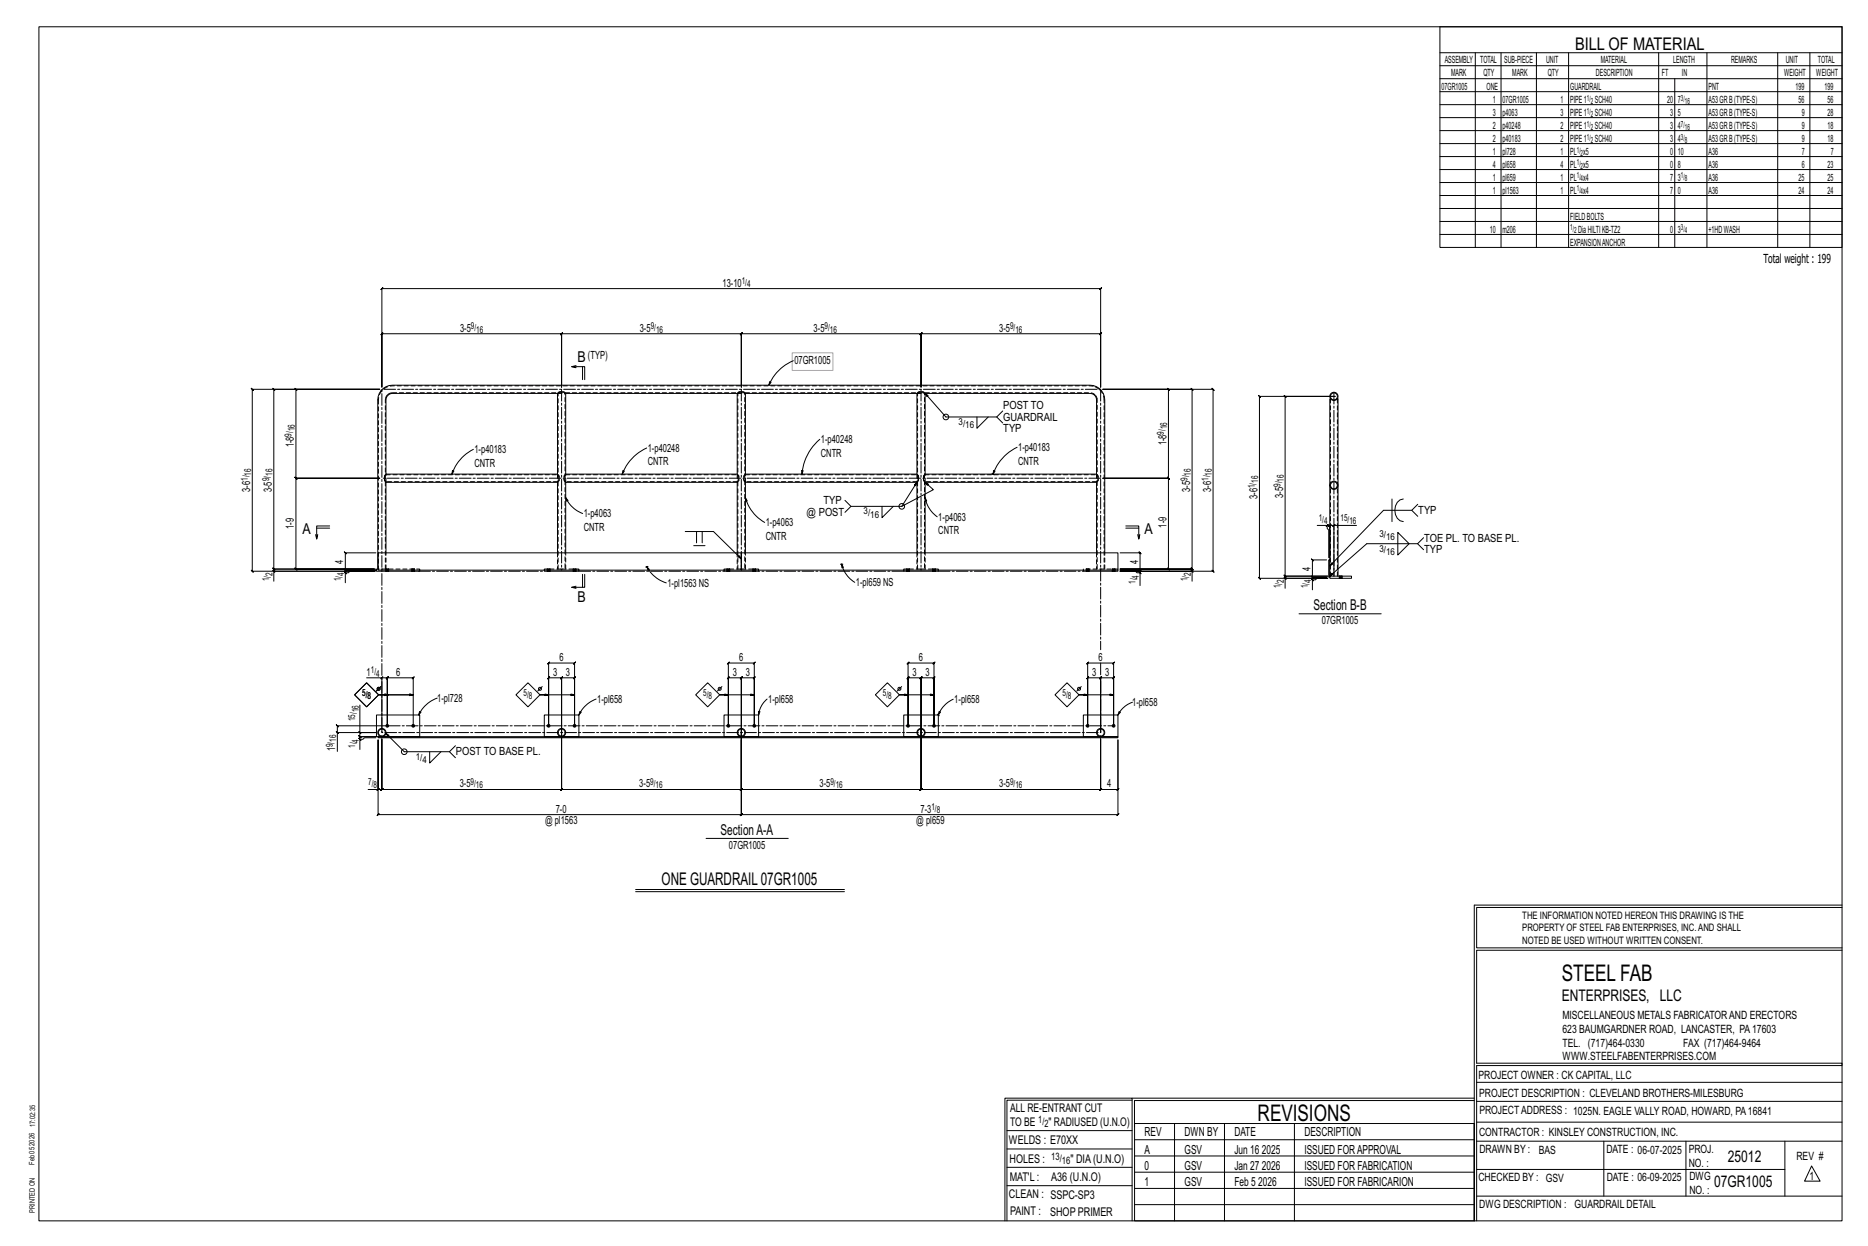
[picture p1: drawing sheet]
<svg xmlns="http://www.w3.org/2000/svg" width="914mm" height="610mm" viewBox="0 0 914 610" stroke-linecap="round" stroke-linejoin="round" font-family="sans-serif">
<g fill="none" stroke="#000" stroke-width=".49">
<path d="M19 13h883v584h-883zM705 13h197v108h-197zM705 26h197M705 32h197M705 39h197M722 26v95M735 26v95M752 26v95M768 26v95M812 26v95M820 39v82M836 26v95"/>
<path d="M870 26v95M886 26v95M705 45h197M705 51h197M705 58h197M705 64h197M705 70h197M705 77h197M705 83h197M705 89h197M705 96h197M705 102h197"/>
<path d="M705 108h197M705 115h197M187 141l-1 1 1-1h352l-1 1 1-1v48v-26l-1 1 1-1h-88l-1 1 1-1v26v-26l-1 1 1-1h-88l-1 1 1-1v26v-26l-1 1 1-1h-88l-1 1 1-1v26v-26l-1 1 1-1h-88l-1 1 1-1v26zM282 180l-2-1h6v7M282 179h-2M285 179v7M388 176a22 22 0 0 0-12 12M186 190h-52l1 1-1-1v88l1 1-1-1h49h-38v1l-1-1h1v-44l-1-1 1 1h41h-41l-1-1 1 1v-44v1l-1-1h1h41h-63l1 1-1-1v89l1 1-1-1h60h-12v1h-2v5M273 192l-82 1-1 1-1 2v36M277 192h84M365 192h-1h-2h-1v40M365 192v40"/>
<path d="M365 192h84v40M377 187l-1 1zM453 192h-1h-2h-1M453 192v40M453 192l82 1 1 1 1 2v36M453 192l10 12h25l3-3M540 190h54h-1l1 1v-1v89h-1l1 1v-1h-46h36v5M540 190h44h-1l1 1v-1v88h-1l1 1v-1h-36h36h-1l1 1v-1v1M540 190h32h-1l1 1v-1v44l-1-1 1 1h-32h32l-1-1 1 1v44h-1l1 1v-1h-24M651 195v79h-1v8h1v-8M655 195v87M232 220a21 21 0 0 0-11 12"/>
<path d="M317 219a23 23 0 0 0-12 13M401 215a25 25 0 0 0-8 17M478 204v6l6-6M488 204l3 3M498 219a23 23 0 0 0-12 13M189 236v34M189 232h84l1 1v2l-1 1h-84M189 232l-1 1v2l1 1M221 230h1l-1 2zM273 232v-40h1h2h1v40M273 236v34M277 232h84l1 1v2l-1 1"/>
<path d="M277 232l-1 1v2l1 1M305 230h1l-1 2zM361 236h-84v34M361 236v34M365 236h84M365 232h84l1 1v2l-1 1M365 232l-1 1v2l1 1M365 236v34M392 230h1v2zM449 236l-8 12M449 236v34M453 236h84"/>
<path d="M453 232h84l1 1v2l-1 1M453 232l-1 1v2l1 1M453 236l4 4-16 8M453 236v34M486 232h.1M486 232h1M486 230h1l-1 2zM537 236v34M155 258h6M161 257h-6v7l1-2M277 243l1 2h-1zM277 243a15 15 0 0 0 8 8"/>
<path d="M365 243l1 2h-1zM365 243a20 20 0 0 0 9 13M414 245l3 3h24M417 248l-3 3M432 248v5l5-5M453 243l1 2h-1zM453 243a14 14 0 0 0 6 10M551 257h6v7l1-2M551 258h6M645 257h5v2v14M650 257h1l-1 1 1-1v16v-16l-1 1 1-1h2M650 257l-1 1z"/>
<path d="M653 257l-1 1zM664 257h-11v25M681 244v11M687 244a6 6 0 0 0-4 6 6 6 0 0 0 4 5M691 250l3 3M694 247l-3 3h-14l-26 27M134 279l1 1zM154 262l1 2M169 280l1 1zM184 279h-50v5M184 278h-50l1 1-1-1v1M184 270h-15l1 1-1-1v9v-1l1 1h-1h15h-15v-1l1 1h-1v1"/>
<path d="M185 270h178v9h-178zM189 278h.1M189 279h.1M190 278h.1M190 279h.1M202 278h.1M202 279h.1M203 278h.1M203 279h.1M266 279h17M268 278h.1M268 279h.1"/>
<path d="M269 278h.1M269 279h.1M281 278h.1M281 279h.1M282 278h.1M282 279h.1M317 277l1 2h-1zM317 277a16 16 0 0 0 9 8M317 277h-1M317 277h.1M335 260h14l14 13M340 267h5"/>
<path d="M341 260v6M344 260v6M354 279h17M356 278h.1M356 279h.1M357 278h.1M357 279h.1M363 270h184v9h-184zM369 278h.1M369 279h.1M370 278h.1M370 279h.1"/>
<path d="M411 276h1M412 276l1 2h-1zM412 276a14 14 0 0 0 6 9M412 276h1M442 279h17M444 278h.1M444 279h.1M445 278h.1M445 279h.1M457 278h.1M457 279h.1M458 278h.1"/>
<path d="M458 279h.1M530 279h17M532 278h.1M532 279h.1M533 278h.1M533 279h.1M541 270v-74a7 7 0 0 0-7-8h-342a7 7 0 0 0-7 8v82h-1v1h21M544 278h.1M544 279h.1M546 278h.1M546 279h.1M548 279h8l1 1h1v6"/>
<path d="M548 270h10l1 1-1-1v9v-1l1 1h-1h-10h10v-1l1 1h-1v1M557 262v2M558 280l1 1zM583 279l1 1zM649 274h-7v-1l1 1h-1v8l1 1-1-1h7h-7l1 1-1-1v2M684 260l6 6-6 6zM694 266l3 3M697 263l-3 3h-25l-18 16M282 287h-2M285 281v6M286 281v6h-6l2 1M629 282l1 1z"/>
<path d="M629 288v-5h21h-5l-1 1h-2v5M629 283v-1h1l-1-1v1h21h-21h1l-1-1v1v-88h1l-1-1v1h25h-37l-1-1 1 1v89l-1-1 1 1h33M642 283l1 1zM651 282h11v1h-11zM656 282h.1M656 283h.1M657 282h.1M657 283h.1M636 300h40M179 334l6 6-6 6-5-6zM179 332h8v26M185 340h17"/>
<path d="M186 340h4M186 336l-2 2M187 332v-1l-1 1zM187 332h3h-1l1-1v1v23v-23h-1l1-1v1h12l1-1-1 1v23M258 334l6 6-6 6-5-6zM265 336l-2 2M268 325l1-1h12v1l1-1h-1v31v-23l1-1-1 1h-6v-1l-1 1h1v26v-26v-1l-1 1h1h-6v-1l-1 1h1v23v-31zM269 340h-5h17M346 334l6 6-6 6-5-6zM353 336l-2 2M356 325l1-1h12v1l1-1h-1v31v-23l1-1-1 1h-6v-1l-1 1h1v26v-26v-1l-1 1h1h-6v-1l-1 1h1v23v-31zM357 340h-5h17"/>
<path d="M434 334l6 6-6 6-5-6zM441 336l-2 2M445 324l-1 1 1-1h12v1l1-1h-1v31v-23l1-1-1 1h-6v-1l-1 1h1v26v-26v-1l-1 1h1h-6v-1l-1 1h1v23zM445 340h-5h17M516 340l6-6 6 6-6 6zM529 336l-2 2M532 325l1-1h-1h13v1l1-1h-1v31v-23l1-1-1 1h-6v-1l-1 1h1v26v-26v-1l-1 1h1h-7l1-1-1 1v23v-31zM532 340h-4h17M165 358l1 1zM176 358l1 1zM176 345v13h8h-19v10M176 358v2l1 1-1-1h8h-8l1 1-1-1v2"/>
<path d="M189 359l9 9h22l3-3M189 355h-24l1 1-1-1v3M205 348h1l-1 2zM214 342a16 16 0 0 0-9 8M284 348h1l-2 2zM292 342a15 15 0 0 0-9 8M363 358v28l-1 1 1-1h88l-1 1 1-1v-28v28l-1 1 1-1h88l-1 1 1-1v-25v25l-1 1 1-1h8v1l1-1h-1v-24v37l1-1-1 1h-184v-1l-1 1 1-1-1 1h1h-178l1-1-1 1v-37v24h-5M371 348h1l-1 2zM376 342a12 12 0 0 0-5 8M459 349v1M459 350h1M460 348l-1 2z"/>
<path d="M467 342a14 14 0 0 0-8 8M548 348l-1 2zM554 344a12 12 0 0 0-7 6M176 361l1 1zM184 361h-6v1h-2v5M185 360h178v1h-178zM187 360h-3v-10h21v10h-18M210 368v5l6-5M220 368l3 3M275 360h-9v-10h17v10h-8M363 360h-9v-10h17v10h-8M363 360h184v1h-184z"/>
<path d="M363 362v37v-41v28l-1 1 1-1h-88l-1 1 1-1v-28v28l-1 1 1-1h-88l-1 1 1-1v-25v25l-1 1 1-1h-2M451 360h-9v-10h17v10h-8M539 360h-9v-10h17v10h-8M185 387l1-1zM346 410h40M311 435h102M311 436h102M722 443v154M722 443h180M902 444h-179v20h179M902 465h-179v55h179v1h-179v76M554 538h-61v59"/>
<path d="M554 537h168M722 538h-167v13M723 539h179M723 530h179M493 553h61M555 550h167v47h-167zM555 558h167M575 550v47M599 550v47M634 550v47M723 549h179M723 558h179"/>
<path d="M785 558v27M825 558v27M874 558v27M493 571h61M493 562h61M555 573h167M555 566h167M723 572h151M887 570l4 8h-8zM492 597v-60h62v60M493 580h61M555 589h167"/>
<path d="M555 581h167M723 585h179"/>
<circle cx="653" cy="194" r="1.7"/>
<circle cx="653" cy="194" r="2"/>
<circle cx="463" cy="204" r="1.4"/>
<circle cx="653" cy="237" r="1.7"/>
<circle cx="653" cy="237" r="2"/>
<circle cx="441" cy="248" r="1.4"/>
<circle cx="185" cy="337" r=".7"/>
<circle cx="264" cy="337" r=".7"/>
<circle cx="352" cy="337" r=".7"/>
<circle cx="440" cy="337" r=".7"/>
<circle cx="528" cy="337" r=".7"/>
<circle cx="187" cy="358" r="1.7"/>
<circle cx="187" cy="358" r="2"/>
<circle cx="275" cy="358" r="1.7"/>
<circle cx="275" cy="358" r="2"/>
<circle cx="363" cy="358" r="2"/>
<circle cx="363" cy="358" r="1.7"/>
<circle cx="451" cy="358" r="1.7"/>
<circle cx="451" cy="358" r="2"/>
<circle cx="539" cy="358" r="1.7"/>
<circle cx="539" cy="358" r="2"/>
<circle cx="198" cy="368" r="1.4"/>
</g>
<g fill="#000" stroke="#000" stroke-width=".49">
<circle cx="190" cy="355" r=".7"/>
<circle cx="202" cy="355" r=".7"/>
<circle cx="269" cy="355" r=".7"/>
<circle cx="281" cy="355" r=".7"/>
<circle cx="357" cy="355" r=".7"/>
<circle cx="369" cy="355" r=".7"/>
<circle cx="445" cy="355" r=".7"/>
<circle cx="457" cy="355" r=".7"/>
<circle cx="532" cy="355" r=".7"/>
<circle cx="545" cy="355" r=".7"/>
</g>
<g fill="none" stroke="#000" stroke-width=".49" stroke-dasharray="2 1.4">
<path d="M185 196v82M187 191l-2 5M189 195l1-2M190 193l2-1M192 192h342l2 1M273 192h4M273 192h.1M273 192h1M274 192h.1M276 192h1v86M361 192h4M361 192h.1"/>
<path d="M361 192h1M362 192h.1M363 192h2v86M449 192h4M449 192h.1M449 192h1M450 192h.1M451 192h2v86M535 189h-343a7 7 0 0 0-5 2M536 193l1 2M537 195v83M538 190l-3-1"/>
<path d="M540 196a7 7 0 0 0-2-6M651 195v87M188 233l1-1M188 235h.1M189 235h-1M189 235h.1M189 236v-1M189 236v-4M189 236h.1M189 232h84M273 232v4M273 236h-84"/>
<path d="M273 232v1M273 233h.1M273 233h1M274 233h.1M274 235l-1 1M276 233l1-1M276 235h.1M277 235h-1M277 235h.1M277 236v-1M277 236v-4M277 236h.1"/>
<path d="M277 232h84M361 232v4M361 236h-84M361 232v1M361 233h.1M361 233h1M362 233h.1M362 235l-1 1M364 233l1-1M364 235h.1M365 235h-1M365 236v-1"/>
<path d="M365 236v-4M365 236h.1M365 232h84M449 232v4M449 236h-84M449 232v1M449 233h.1M449 233h1M450 233h.1M450 235l-1 1M452 233l1-1M452 235h.1"/>
<path d="M453 235h-1M453 236v-1M453 232h84M453 236v-4M537 232v4M537 232h.1M537 236h-84M537 232v1M537 233h.1M537 233h1M538 233h.1M538 235l-1 1"/>
<path d="M651 237h.1M651 238v1M651 236v1M655 237v-1M655 239v-1M187 278h.1M189 278v-83M189 278v1M189 278h.1M189 278v-8M190 278v1zM190 278l-1 1"/>
<path d="M190 279h-1M190 278v1M190 278h.1M190 279h.1M190 279v-1M202 278v1M202 278h.1M202 278l1 1zM202 279h.1M203 278v1M203 278h.1M203 279h.1"/>
<path d="M203 279v-1M205 279v-1h-20M268 278v1M268 278h.1M269 278v1zM269 278l-1 1M269 279h-1M269 278v1M269 278h.1M269 279h.1M269 279v-1M273 270v8"/>
<path d="M273 278v-86M275 278h.1M275 278h-9v1M277 278v-8M281 278v1M281 278h.1M281 278l1 1zM281 279h.1M282 278v1M282 278h.1M282 279h.1M282 279v-1"/>
<path d="M283 279v-1h-8M356 278v1M356 278h.1M357 278v1zM357 278l-1 1M357 279h-1M357 278v1M357 278h.1M357 279h.1M357 279v-1M361 270v8M361 278v-86"/>
<path d="M362 278h1M363 278h-9v1M365 278v-8M369 278v1M369 278h.1M369 278v1zM369 279h.1M370 278v1M370 278h.1M370 279h.1M370 279v-1M371 279v-1h-8"/>
<path d="M444 278v1M444 278h.1M445 278v1zM445 278l-1 1M445 279h-1M445 278v1M445 278h.1M445 279h.1M445 279v-1M449 270v8M449 278v-86M451 278h.1"/>
<path d="M451 278h-9v1M453 278v-8M457 278v1M457 278h.1M457 278v1zM457 279h.1M458 278v1M458 278h.1M458 279h.1M458 279v-1M459 279v-1h-8M532 278v1"/>
<path d="M532 278h.1M532 278l1 1zM532 279h.1M533 278v1M533 278h.1M533 279h.1M533 279v-1M537 270v8M538 278h1M540 278v-82M541 278v-8M544 278v1"/>
<path d="M544 278h1M545 278l-1 1M545 278v1M545 278v1zM545 279h.1M546 278v1M546 278h.1M546 279h.1M546 279v-1M547 278h-17v1M655 282v-87M656 282v1"/>
<path d="M656 282h.1M656 282l1 1zM656 283h.1M657 282v1M657 282h.1M657 283h.1M657 283v-1M187 360h.1M275 360h.1M363 360h.1M451 360h.1M539 360h.1"/>
</g>
<path d="M388 173h20v8h-20z" fill="none" stroke="#f0f" stroke-width=".5"/>
<path d="M275 190v89M363 190v89M451 190v89M539 190v128M653 192v90M539 234h-352M205 279h61M283 279h71M442 279h-71M459 279h71M539 324v34h-352v-168h352M190 355h355" fill="none" stroke="#000" stroke-width=".49" stroke-dasharray="5.8 1 1 1"/>
<g font-size="11.2">
<text x="764" y="480">STEEL FAB</text>
<text x="616" y="548">REVISIONS</text>
</g>
<g font-size="8.6">
<text x="771" y="24">BILL OF MATERIAL</text>
<text x="324" y="433">ONE GUARDRAIL07GR1005</text>
</g>
<g font-size="7.9">
<text x="765" y="490">ENTERPRISES, LLC</text>
<text x="846" y="569">25012</text>
<text x="839" y="581">07GR1005</text>
</g>
<g font-size="7.3">
<text x="283" y="177">B</text>
<text x="148" y="261">A</text>
<text x="560" y="261">A</text>
<text x="283" y="295">B</text>
<text x="643" y="299">Section B-B</text>
<text x="353" y="408">SectionA-A</text>
</g>
<g font-size="6.1">
<text x="863" y="129">Total weight : 199</text>
<text x="560" y="556">REV</text>
<text x="580" y="556">DWN BY</text>
<text x="604" y="556">DATE</text>
<text x="639" y="556">DESCRIPTION</text>
<text x="560" y="564">A</text>
<text x="580" y="564">GSV</text>
<text x="604" y="564">Jun 16</text>
<text x="618" y="564">2025</text>
<text x="639" y="564">ISSUED FORAPPROVAL</text>
<text x="560" y="572">0</text>
<text x="580" y="572">GSV</text>
<text x="604" y="572">Jan 27</text>
<text x="618" y="572">2026</text>
<text x="639" y="572">ISSUED FOR FABRICATION</text>
<text x="560" y="580">1</text>
<text x="580" y="580">GSV</text>
<text x="604" y="580">Feb 5</text>
<text x="616" y="580">2026</text>
<text x="639" y="580">ISSUED FOR FABRICARION</text>
</g>
<g font-size="5.9">
<text x="494" y="560">WELDS : E70XX</text>
<text x="494" y="569">HOLES :</text>
<text x="524" y="569">&quot; DIA(U.N.O)</text>
<text x="494" y="578">MAT'L :</text>
<text x="515" y="578">A36 (U.N.O)</text>
<text x="494" y="586">CLEAN : SSPC-SP3</text>
<text x="495" y="595">PAINT :</text>
<text x="514" y="595">SHOP PRIMER</text>
</g>
<g font-size="5.8">
<text x="494" y="544">ALL RE-ENTRANT CUT</text>
<text x="494" y="551">TO BE</text>
<text x="513" y="551">&quot; RADIUSED (U.N.O)</text>
</g>
<g font-size="5.6">
<text x="765" y="499">MISCELLANEOUS METALS FABRICATORAND ERECTORS</text>
<text x="765" y="505">623 BAUMGARDNER ROAD, LANCASTER, PA17603</text>
<text x="765" y="512">TEL. (717)464-0330</text>
<text x="824" y="512">FAX (717)464-9464</text>
<text x="765" y="519">WWW.STEELFABENTERPRISES.COM</text>
<text x="724" y="528">PROJECT OWNER : CK CAPITAL, LLC</text>
<text x="724" y="537">PROJECT DESCRIPTION : CLEVELAND BROTHERS-MILESBURG</text>
<text x="724" y="545">PROJECTADDRESS : 1025N. EAGLE VALLY ROAD, HOWARD, PA16841</text>
<text x="724" y="556">CONTRACTOR : KINSLEY CONSTRUCTION, INC.</text>
<text x="724" y="564">DRAWN BY :</text>
<text x="753" y="564">BAS</text>
<text x="786" y="564">DATE : 06-07-2025</text>
<text x="827" y="564">PROJ.</text>
<text x="879" y="568">REV #</text>
<text x="827" y="571">NO. :</text>
<text x="724" y="578">CHECKED BY : GSV</text>
<text x="787" y="578">DATE : 06-09-2025</text>
<text x="827" y="578">DWG</text>
<text x="886" y="578">1</text>
<text x="827" y="584">NO. :</text>
<text x="724" y="591">DWG DESCRIPTION : GUARDRAIL DETAIL</text>
</g>
<g font-size="5.5">
<text x="354" y="140">13-10</text>
<text x="225" y="162">3-5</text>
<text x="313" y="162">3-5</text>
<text x="398" y="162">3-5</text>
<text x="489" y="162">3-5</text>
<text x="288" y="176">(TYP)</text>
<text x="389" y="178">07GR1005</text>
<text x="491" y="200">POST TO</text>
<text x="491" y="206">GUARDRAIL</text>
<text x="491" y="211">TYP</text>
<text x="144" y="219" transform="rotate(-90 144 219)">1-8</text>
<text x="232" y="222">1-p40183</text>
<text x="317" y="221">1-p40248</text>
<text x="402" y="217">1-p40248</text>
<text x="498" y="221">1-p40183</text>
<text x="571" y="218" transform="rotate(-90 571 218)">1-8</text>
<text x="317" y="228">CNTR</text>
<text x="402" y="223">CNTR</text>
<text x="498" y="227">CNTR</text>
<text x="232" y="228">CNTR</text>
<text x="122" y="241" transform="rotate(-90 122 241)">3-6</text>
<text x="133" y="241" transform="rotate(-90 133 241)">3-5</text>
<text x="583" y="241" transform="rotate(-90 583 241)">3-5</text>
<text x="593" y="241" transform="rotate(-90 593 241)">3-6</text>
<text x="616" y="244" transform="rotate(-90 616 244)">3-6</text>
<text x="628" y="244" transform="rotate(-90 628 244)">3-5</text>
<text x="403" y="247">TYP</text>
<text x="694" y="251">TYP</text>
<text x="286" y="253">1-p4063</text>
<text x="375" y="258">1-p4063</text>
<text x="395" y="252">@ POST</text>
<text x="459" y="255">1-p4063</text>
<text x="144" y="259" transform="rotate(-90 144 259)">1-9</text>
<text x="286" y="260">CNTR</text>
<text x="459" y="261">CNTR</text>
<text x="571" y="258" transform="rotate(-90 571 258)">1-9</text>
<text x="375" y="264">CNTR</text>
<text x="697" y="265">TOE PL. TO BASE PL.</text>
<text x="168" y="276" transform="rotate(-90 168 276)">4</text>
<text x="557" y="276" transform="rotate(-90 557 276)">4</text>
<text x="697" y="271">TYP</text>
<text x="641" y="279" transform="rotate(-90 641 279)">4</text>
<text x="327" y="287">1-pl1563 NS</text>
<text x="419" y="287">1-pl659 NS</text>
<text x="647" y="305">07GR1005</text>
<text x="274" y="323">6</text>
<text x="362" y="323">6</text>
<text x="450" y="323">6</text>
<text x="538" y="323">6</text>
<text x="179" y="331">1</text>
<text x="194" y="331">6</text>
<text x="271" y="331">3</text>
<text x="277" y="331">3</text>
<text x="359" y="331">3</text>
<text x="365" y="331">3</text>
<text x="447" y="331">3</text>
<text x="453" y="331">3</text>
<text x="535" y="331">3</text>
<text x="541" y="331">3</text>
<text x="214" y="343">1-pl728</text>
<text x="292" y="344">1-pl658</text>
<text x="376" y="344">1-pl658</text>
<text x="467" y="344">1-pl658</text>
<text x="554" y="345">1-pl658</text>
<text x="164" y="368" transform="rotate(-90 164 368)">1</text>
<text x="223" y="370">POST TO BASE PL.</text>
<text x="225" y="385">3-5</text>
<text x="313" y="385">3-5</text>
<text x="401" y="385">3-5</text>
<text x="489" y="385">3-5</text>
<text x="542" y="385">4</text>
<text x="272" y="398">7-0</text>
<text x="451" y="398">7-3</text>
<text x="267" y="403">@ pl1563</text>
<text x="449" y="403">@ pl659</text>
<text x="357" y="415">07GR1005</text>
</g>
<g font-size="5">
<text x="745" y="450">THE INFORMATION NOTED HEREON THIS DRAWING IS THE</text>
<text x="745" y="456">PROPERTY OF STEEL FAB ENTERPRISES, INC.AND SHALL</text>
<text x="745" y="462">NOTED BE USED WITHOUT WRITTEN CONSENT.</text>
<text x="508" y="550">1/</text>
<text x="511" y="551">2</text>
<text x="515" y="568">13/</text>
<text x="520" y="570">16</text>
</g>
<g font-size="4.9">
<text x="707" y="31">ASSEMBLY</text>
<text x="725" y="31">TOTAL</text>
<text x="736" y="31">SUB-PIECE</text>
<text x="757" y="31">UNIT</text>
<text x="784" y="31">MATERIAL</text>
<text x="819" y="31">LENGTH</text>
<text x="847" y="31">REMARKS</text>
<text x="874" y="31">UNIT</text>
<text x="890" y="31">TOTAL</text>
<text x="710" y="37">MARK</text>
<text x="726" y="37">QTY</text>
<text x="740" y="37">MARK</text>
<text x="758" y="37">QTY</text>
<text x="781" y="37">DESCRIPTION</text>
<text x="814" y="37">FT</text>
<text x="823" y="37">IN</text>
<text x="873" y="37">WEIGHT</text>
<text x="889" y="37">WEIGHT</text>
<text x="706" y="44">07GR1005</text>
<text x="728" y="44">ONE</text>
<text x="769" y="44">GUARDRAIL</text>
<text x="836" y="44">PNT</text>
<text x="879" y="44">199</text>
<text x="893" y="44">199</text>
<text x="731" y="50">1</text>
<text x="736" y="50">07GR1005</text>
<text x="764" y="50">1</text>
<text x="769" y="50">PIPE1</text>
<text x="781" y="50">SCH40</text>
<text x="816" y="50">20</text>
<text x="821" y="50">7</text>
<text x="836" y="50">A53GRB(TYPE-S)</text>
<text x="880" y="50">56</text>
<text x="895" y="50">56</text>
<text x="731" y="57">3</text>
<text x="736" y="57">p4063</text>
<text x="764" y="57">3</text>
<text x="769" y="57">PIPE1</text>
<text x="781" y="57">SCH40</text>
<text x="818" y="57">3</text>
<text x="821" y="57">5</text>
<text x="836" y="57">A53GRB(TYPE-S)</text>
<text x="882" y="57">9</text>
<text x="895" y="57">28</text>
<text x="731" y="63">2</text>
<text x="736" y="63">p40248</text>
<text x="764" y="63">2</text>
<text x="769" y="63">PIPE1</text>
<text x="781" y="63">SCH40</text>
<text x="818" y="63">3</text>
<text x="821" y="63">4</text>
<text x="836" y="63">A53GRB(TYPE-S)</text>
<text x="882" y="63">9</text>
<text x="895" y="63">18</text>
<text x="731" y="69">2</text>
<text x="736" y="69">p40183</text>
<text x="764" y="69">2</text>
<text x="769" y="69">PIPE1</text>
<text x="781" y="69">SCH40</text>
<text x="818" y="69">3</text>
<text x="821" y="69">4</text>
<text x="836" y="69">A53GRB(TYPE-S)</text>
<text x="882" y="69">9</text>
<text x="895" y="69">18</text>
<text x="731" y="76">1</text>
<text x="736" y="76">pl728</text>
<text x="764" y="76">1</text>
<text x="769" y="76">PL x5</text>
<text x="818" y="76">0</text>
<text x="821" y="76">10</text>
<text x="836" y="76">A36</text>
<text x="882" y="76">7</text>
<text x="896" y="76">7</text>
<text x="731" y="82">4</text>
<text x="736" y="82">pl658</text>
<text x="764" y="82">4</text>
<text x="769" y="82">PL x5</text>
<text x="818" y="82">0</text>
<text x="821" y="82">8</text>
<text x="836" y="82">A36</text>
<text x="882" y="82">6</text>
<text x="895" y="82">23</text>
<text x="731" y="88">1</text>
<text x="736" y="88">pl659</text>
<text x="764" y="88">1</text>
<text x="769" y="88">PL x4</text>
<text x="818" y="88">7</text>
<text x="821" y="88">3</text>
<text x="836" y="88">A36</text>
<text x="880" y="88">25</text>
<text x="895" y="88">25</text>
<text x="731" y="95">1</text>
<text x="736" y="95">pl1563</text>
<text x="764" y="95">1</text>
<text x="769" y="95">PL x4</text>
<text x="818" y="95">7</text>
<text x="821" y="95">0</text>
<text x="836" y="95">A36</text>
<text x="880" y="95">24</text>
<text x="895" y="95">24</text>
<text x="769" y="107">FIELDBOLTS</text>
<text x="729" y="114">10</text>
<text x="736" y="114">m206</text>
<text x="772" y="114">DiaHILTIKB-TZ2</text>
<text x="818" y="114">0</text>
<text x="821" y="114">3</text>
<text x="836" y="114">+1HDWASH</text>
<text x="769" y="120">EXPANSIONANCHOR</text>
</g>
<g font-size="4.7">
<text x="363" y="139">1/</text>
<text x="366" y="141">4</text>
<text x="231" y="161">9/</text>
<text x="319" y="161">9/</text>
<text x="404" y="161">9/</text>
<text x="494" y="161">9/</text>
<text x="233" y="163">16</text>
<text x="321" y="163">16</text>
<text x="406" y="163">16</text>
<text x="497" y="163">16</text>
<text x="469" y="208">3/</text>
<text x="472" y="210">16</text>
<text x="571" y="210" transform="rotate(-90 571 210)">16</text>
<text x="143" y="214" transform="rotate(-90 143 214)">9/</text>
<text x="144" y="211" transform="rotate(-90 144 211)">16</text>
<text x="570" y="213" transform="rotate(-90 570 213)">9/</text>
<text x="123" y="233" transform="rotate(-90 123 233)">16</text>
<text x="133" y="233" transform="rotate(-90 133 233)">16</text>
<text x="583" y="233" transform="rotate(-90 583 233)">16</text>
<text x="593" y="233" transform="rotate(-90 593 233)">16</text>
<text x="121" y="235" transform="rotate(-90 121 235)">1/</text>
<text x="132" y="236" transform="rotate(-90 132 236)">9/</text>
<text x="581" y="235" transform="rotate(-90 581 235)">9/</text>
<text x="592" y="235" transform="rotate(-90 592 235)">1/</text>
<text x="614" y="239" transform="rotate(-90 614 239)">1/</text>
<text x="616" y="236" transform="rotate(-90 616 236)">16</text>
<text x="627" y="238" transform="rotate(-90 627 238)">9/</text>
<text x="628" y="236" transform="rotate(-90 628 236)">16</text>
<text x="423" y="252">3/</text>
<text x="426" y="253">16</text>
<text x="646" y="255">1/</text>
<text x="648" y="256">4</text>
<text x="656" y="255">15/</text>
<text x="661" y="256">16</text>
<text x="675" y="263">3/</text>
<text x="675" y="270">3/</text>
<text x="678" y="264">16</text>
<text x="678" y="272">16</text>
<text x="133" y="282" transform="rotate(-90 133 282)">2</text>
<text x="168" y="282" transform="rotate(-90 168 282)">4</text>
<text x="583" y="282" transform="rotate(-90 583 282)">2</text>
<text x="132" y="284" transform="rotate(-90 132 284)">1/</text>
<text x="167" y="284" transform="rotate(-90 167 284)">1/</text>
<text x="556" y="286" transform="rotate(-90 556 286)">1/</text>
<text x="557" y="283" transform="rotate(-90 557 283)">4</text>
<text x="581" y="284" transform="rotate(-90 581 284)">1/</text>
<text x="627" y="288" transform="rotate(-90 627 288)">1/</text>
<text x="628" y="285" transform="rotate(-90 628 285)">2</text>
<text x="640" y="288" transform="rotate(-90 640 288)">1/</text>
<text x="642" y="285" transform="rotate(-90 642 285)">4</text>
<text x="182" y="329">1/</text>
<text x="184" y="331">4</text>
<text x="177" y="340">5/</text>
<text x="256" y="340">5/</text>
<text x="344" y="340">5/</text>
<text x="432" y="340">5/</text>
<text x="520" y="340">5/</text>
<text x="180" y="342">8</text>
<text x="259" y="342">8</text>
<text x="347" y="342">8</text>
<text x="435" y="342">8</text>
<text x="523" y="342">8</text>
<text x="174" y="353" transform="rotate(-90 174 353)">15/</text>
<text x="176" y="348" transform="rotate(-90 176 348)">16</text>
<text x="163" y="366" transform="rotate(-90 163 366)">9/</text>
<text x="165" y="363" transform="rotate(-90 165 363)">16</text>
<text x="174" y="366" transform="rotate(-90 174 366)">1/</text>
<text x="176" y="363" transform="rotate(-90 176 363)">4</text>
<text x="203" y="372">1/</text>
<text x="207" y="373">4</text>
<text x="180" y="384">7/</text>
<text x="183" y="386">8</text>
<text x="230" y="384">9/</text>
<text x="233" y="386">16</text>
<text x="318" y="384">9/</text>
<text x="321" y="386">16</text>
<text x="406" y="384">9/</text>
<text x="409" y="386">16</text>
<text x="494" y="384">9/</text>
<text x="497" y="386">16</text>
<text x="456" y="396">1/</text>
<text x="459" y="398">8</text>
</g>
<g font-size="4.2">
<text x="777" y="49">1/</text>
<text x="779" y="51">2</text>
<text x="823" y="49">3/</text>
<text x="825" y="51">16</text>
<text x="777" y="56">1/</text>
<text x="779" y="57">2</text>
<text x="777" y="62">1/</text>
<text x="779" y="63">2</text>
<text x="823" y="62">7/</text>
<text x="825" y="63">16</text>
<text x="777" y="68">1/</text>
<text x="779" y="70">2</text>
<text x="823" y="68">3/</text>
<text x="825" y="70">8</text>
<text x="772" y="75">1/</text>
<text x="774" y="76">2</text>
<text x="772" y="81">1/</text>
<text x="774" y="82">2</text>
<text x="772" y="87">1/</text>
<text x="774" y="89">4</text>
<text x="823" y="87">1/</text>
<text x="825" y="89">8</text>
<text x="772" y="94">1/</text>
<text x="774" y="95">4</text>
<text x="769" y="113">1/</text>
<text x="823" y="113">3/</text>
<text x="770" y="114">2</text>
<text x="825" y="114">4</text>
</g>
<g font-size="3.7">
<text x="17" y="551" transform="rotate(-90 17 551)">17:02:35</text>
<text x="17" y="561" transform="rotate(-90 17 561)">2026</text>
<text x="17" y="570" transform="rotate(-90 17 570)">Feb 05</text>
<text x="17" y="593" transform="rotate(-90 17 593)">PRINTED ON</text>
</g>
</svg>
